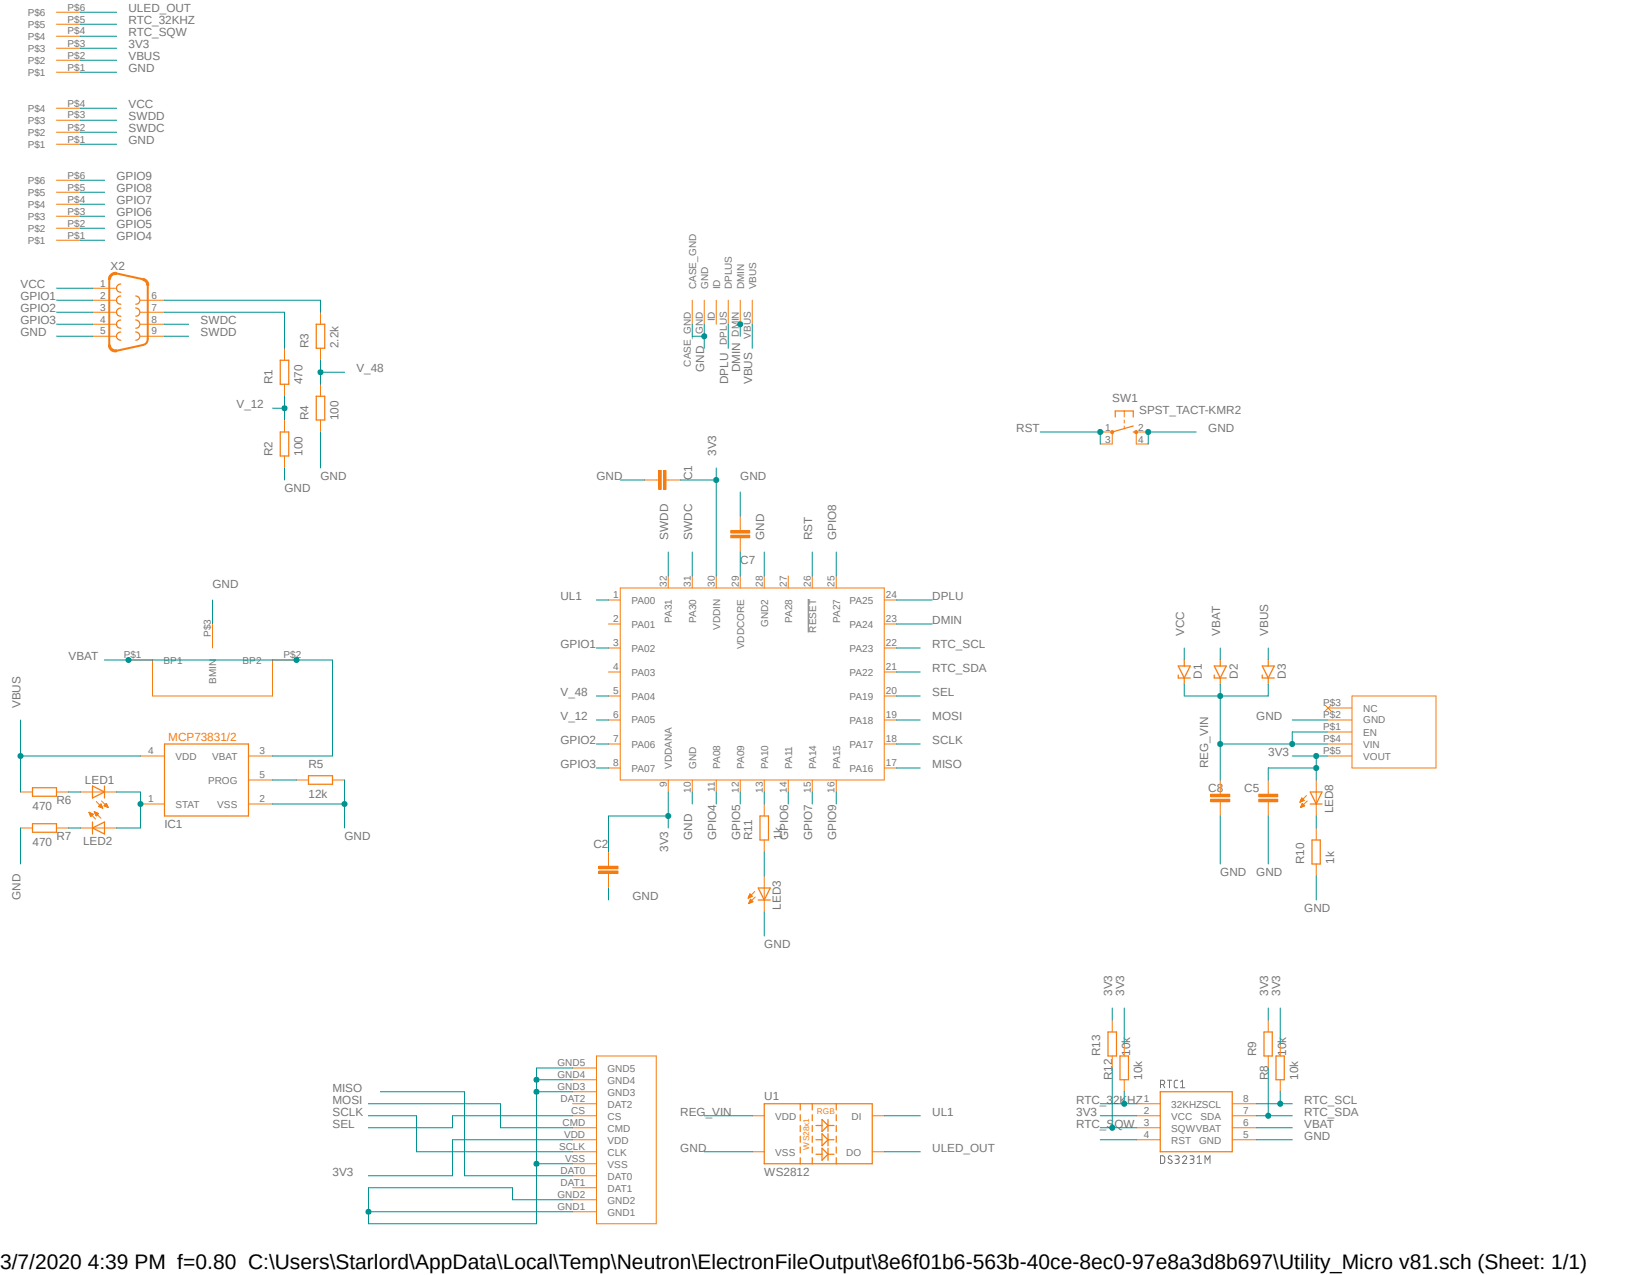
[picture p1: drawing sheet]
<svg xmlns="http://www.w3.org/2000/svg" width="279mm" height="216mm" viewBox="0 0 279 216" stroke-linecap="round" stroke-linejoin="round" font-family="sans-serif">
<path d="M0 0l243.3 207.3M243.3 0l-243.3 207.3" fill="none" stroke="#fff" stroke-width=".17"/>
<g fill="none" stroke="#757575" stroke-width=".17">
<path d="M136.9 101.4v5.7M196.5 195.7h.4l.3 .2a1.07 1.07 0 0 1-.1 1.1h-.6zM196.5 183.6h.6a.37 .37 0 0 0 .1-.4 .37 .37 0 0 0-.3-.3h-.4v1.3M196.9 183.6l.3 .6M197.7 182.9h.7M198 182.9v1.3M198.4 195.8l-.3-.1-.3 .3 .2 .3 .5 .3v.2l-.3 .2-.4-.2M199 195.7h.4l.3 .2-.1 .4h-.5M199.3 196.3a.36 .36 0 0 1 .4 .4 .36 .36 0 0 1-.4 .3h-.3M199.4 182.9l-.4 .1-.2 .2 .1 .9 .1 .1h.4M199.9 184.2h.7M199.9 183.2l.3-.3v1.3"/>
<path d="M200.2 196a.35 .35 0 0 1 .5-.3 .35 .35 0 0 1 .1 .6l-.6 .7h.8M201.5 195.7h.4l.3 .2-.1 .4h-.5M201.8 196.3a.36 .36 0 0 1 .4 .4 .36 .36 0 0 1-.4 .3h-.3M202.7 197h.8M202.7 196l.4-.3v1.3M204 197v-1.3l.5 .7 .4-.7v1.3"/>
</g>
<g fill="none" stroke="#f57c10" stroke-width=".17">
<path d="M188.3 73.2v2M190.4 69.6v1M190.4 71.1v.5M190.4 72.1v.5M192.4 73.2v2M105 99.6h44.7v32.5h-44.7zM113.2 97.5v2.1M117.2 97.5v2.1M121.3 97.5v2.1M125.3 97.5v2.1M129.4 97.5v2.1M133.5 97.5v2.1"/>
<path d="M137.5 97.5v2.1M141.6 97.5v2.1M103 101.6h2M103 105.7h2M103 109.7h2M103 113.8h2M103 117.9h2M149.7 101.6h2.1M149.7 105.7h2.1M149.7 109.7h2.1M149.7 113.8h2.1M149.7 117.9h2.1"/>
<path d="M103 121.9h2M103 126h2M103 130h2M113.2 132.1v2M117.2 132.1v2M121.3 132.1v2M125.3 132.1v2M129.4 132.1v2M133.5 132.1v2M137.5 132.1v2M141.6 132.1v2M149.7 121.9h2.1"/>
<path d="M149.7 126h2.1M149.7 130h2.1M127.4 188.9h2M127.4 195h2M147.7 188.9h2M147.7 195h2"/>
</g>
<g fill="none" stroke="#f57c10" stroke-width=".21">
<path d="M188.8 70.6v-1h3.1v1M191.9 73.2h.5M191.9 72.1l-3.6 1.1M129.4 186.9h18.3v10.2h-18.3zM135.5 186.9v1.1M135.5 188.8v1M135.5 190.6v1M135.5 192.4v1M135.5 194.2v1M135.5 196v1.1M137.5 186.9v1.1M137.5 188.8v1"/>
<path d="M137.5 190.6v1M137.5 192.4v1M137.5 194.2v1M137.5 196v1.1M138.2 193h1M138.2 195.5h1M138.2 190.6h1M139.2 189.6l1 1-1 1zM139.2 192l1 1-1 1zM139.2 194.4l1 1.1-1 1zM140.2 189.6v2M140.2 192v2"/>
<path d="M140.2 194.4v2.1M140.2 193h1M140.2 195.5h1M140.2 190.6h1M141.6 186.9v1.1M141.6 188.8v1M141.6 190.6v1M141.6 192.4v1M141.6 194.2v1M141.6 196v1.1"/>
</g>
<path d="M188.1 73h.4v.4h-.2h-.2z" fill-rule="evenodd" fill="#f57c10"/>
<path d="M188.1 73h.4v.4h-.4z" fill="none" stroke="#f57c10" stroke-width=".17"/>
<path d="M192.2 73h.4v.4h-.2h-.2z" fill-rule="evenodd" fill="#f57c10"/>
<g fill="none" stroke="#f57c10" stroke-width=".17">
<path d="M9.6 18.3h4M9.6 38.7h4M9.6 36.6h4M9.6 34.6h4M9.6 32.6h4M9.6 30.5h4M9.6 24.4h4M9.6 22.4h4M9.6 20.4h4M9.6 40.7h4M48.2 59v2M54.3 52.9v2"/>
<path d="M54.3 59v2M48.2 65.1v2M48.2 71.1v2.1M48.2 77.2v2M54.3 65.1v2M54.3 71.1v2.1M186.3 73.2h2M186.3 75.2h2M192.2 73h.4v.4h-.4zM192.4 73.2h2M192.4 75.2h2M123.7 90.6h3.3v.5h-3.3z"/>
<path d="M123.7 89.8h3.3v.5h-3.3zM125.3 87.4v2.4M125.3 91.1v2.4M21.8 111.8h4v6.1h20.3v-6.1h4.1M36 105.7v4M3.5 134.1h2M9.6 134.1h2M13.6 134.1h6.1M15.1 137.5l1.1 1.2M15.1 137.6h.1M15.1 137.5l.7 .4M15.1 137.5l.3 .8 .4-.4"/>
<path d="M15.1 137.7h.3M15.2 137.8h.4M15.2 137.8h.3M15.2 137.9h.6M15.2 138h.5M15.2 137.9h.5M15.3 138.1h.2M15.3 138h.3M15.3 138.2h.2M15.4 138.2h.1M16 137.5l1.1 1.1M16 137.5l.7 .3-.4 .4z"/>
<path d="M16 137.5h.2M16 137.5h.1M16 137.6h.3M16.1 137.8h.5M16.1 137.7h.4M16.2 137.9h.3M16.2 137.9h.4M16.2 138h.2M16.2 138h.3M16.3 138.1h.1M16.3 135.7l1.1 1.2M16.7 136.5h.6"/>
<path d="M16.8 136.6h.5M16.8 136.5h.4M16.8 136.4h.4M16.9 136.4h.3M16.9 136.7h.4M16.9 136.3h.2M17 136.2h.1M17.1 136.1h.1M17.1 136.7h.3M17.1 136.1l-.4 .5 .7 .3M17.1 136.1l.3 .8M17.2 135.6l1.1 1.1"/>
<path d="M17.2 136.8h.2M17.4 136.8h.1M17.6 136.4l.4-.3 .3 .6zM17.7 136.5h.5M17.7 136.4h.5M17.8 136.5h.4M17.8 136.3h.3M17.8 136.2h.3M17.9 136.1h.2M17.9 136.6h.3M17.9 136.1h.1M18.1 136.7h.2"/>
<path d="M18.2 136.7h.1M23.8 136.1h4.1M23.8 128h4.1M42.1 136.1h4M42.1 128h4M42.1 132.1h4M50.2 132.1h2M56.3 132.1h2M129.4 136.1v2.1M205 135.3h3.2v.5h-3.2zM205 134.5h3.2v.4h-3.2zM206.6 132.1v2.4"/>
<path d="M206.6 135.7v2.5M213.1 135.3h3.3v.5h-3.3zM213.1 134.5h3.3v.4h-3.3zM214.8 132.1v2.4M214.8 135.7v2.5M220.1 135.8h.1M220.2 135.7h.1M220.2 135.7h.3M220.2 135.6h.4M220.3 136.7h.1M220.3 136.7h.2M220.3 135.6h.5"/>
<path d="M220.3 135.5h.5M220.3 136.6h.3M220.3 136.5h.4M220.3 135.4h.4M220.3 136.5h.6M220.3 135.3h.3M220.4 136.4h.5M220.4 135.3h.2M220.4 135.2h.1M220.4 136.3h.4M220.4 136.2h.3M220.4 135.1l.5 .5-.8 .2z"/>
<path d="M220.5 136.1h.1M220.5 136.1l.4 .3-.7 .3zM221.2 134.7l-1.1 1.1M221.4 135.6l-1.2 1.1M222.9 132.1v6.1M3.5 140.2h2M9.6 140.2h2M13.6 140.2h6.1M126.7 152.1h.1M126.7 152h.2M126.7 151.9h.3M126.8 151.9h.4"/>
<path d="M126.8 151.8h.5M126.8 153h.1M126.8 151.8h.6M126.8 151.7h.5M126.8 152.9h.2M126.8 152.9h.3M126.9 151.6h.4M126.9 152.8h.4M126.9 151.6h.3M126.9 151.5h.2M126.9 152.7h.5M126.9 152.7h.6"/>
<path d="M127 151.5h.1M127 151.4h.1M127 152.6h.4M127 152.6h.3M127 151.4l-.3 .7M127 151.4l.4 .4M127 152.5h.3M127 152.4h.2M127.1 152.3l.4 .4-.7 .3zM127.1 152.3h.1M127.4 151.8l-.7 .3M127.8 151l-1.1 1.1"/>
<path d="M127.9 151.9l-1.1 1.1M129.4 142.2v2.1M129.4 148.3v6.1M222.9 140.2v2M222.9 146.3v2M214.8 172.7v2.1M214.8 178.8v2M216.8 176.8v2M192.4 186.9h4.1M192.4 193h4.1M192.4 188.9h4.1M192.4 191h4.1"/>
<path d="M208.7 186.9h4M208.7 193h4M208.7 188.9h4M208.7 191h4M216.8 182.8v2.1"/>
</g>
<g fill="none" stroke="#f57c10" stroke-width=".21">
<path d="M20.4 50.1a.7 .7 0 0 0-.7 .7 .7 .7 0 0 0 .7 .7M20.4 48.1a.7 .7 0 0 0-.7 .7 .7 .7 0 0 0 .7 .7M20.4 52.2a.7 .7 0 0 0-.7 .7 .7 .7 0 0 0 .7 .7M20.4 54.2a.7 .7 0 0 0-.7 .7 .7 .7 0 0 0 .7 .7M20.4 56.2a.7 .7 0 0 0-.7 .7 .7 .7 0 0 0 .7 .7M23 50.1a.7 .7 0 0 1 .7 .7 .7 .7 0 0 1-.7 .7M23 54.2a.7 .7 0 0 1 .7 .7 .7 .7 0 0 1-.7 .7M23 52.2a.7 .7 0 0 1 .7 .7 .7 .7 0 0 1-.7 .7M23 56.2a.7 .7 0 0 1 .7 .7 .7 .7 0 0 1-.7 .7M53.6 54.9h1.4v4.1h-1.4zM47.5 61h1.4v4.1h-1.4zM47.5 73.2h1.4v4h-1.4z"/>
<path d="M53.6 67.1h1.4v4h-1.4zM199.5 112.8h2l-1 2zM199.5 114.3v.5h2M200.5 111.8v1M200.5 114.8v1M205.6 114.3v.5h2M205.6 112.8h2l-1 2zM206.6 111.8v1M206.6 114.8v1M213.7 114.3v.5h2.1M213.7 112.8h2.1l-1 2zM214.8 111.8v1"/>
<path d="M214.8 114.8v1M5.5 133.4h4.1v1.4h-4.1zM5.5 139.5h4.1v1.4h-4.1zM15.7 133.1l2 1-2 1zM15.7 139.2v2M17.7 133.1v2M27.9 126h14.2v12.2h-14.2zM52.2 131.4h4.1v1.4h-4.1zM128.7 138.2h1.4v4h-1.4zM221.9 134.1h2l-1 2zM221.9 136.1h2M15.7 140.2l2-1v2z"/>
<path d="M128.4 150.4h2l-1 2zM128.4 152.4h2M222.2 142.2h1.4v4.1h-1.4zM214 174.8h1.4v4h-1.4zM216.1 178.8h1.4v4h-1.4zM196.5 184.9h12.2v10.1h-12.2z"/>
</g>
<path d="M123.7 90.8h3.3M123.7 90h3.3M205 135.6h3.2M205 134.7h3.2M213.1 135.6h3.3M213.1 134.7h3.3" fill="none" stroke="#f57c10" stroke-width=".42"/>
<path d="M18.5 46.7a1.09 1.09 0 0 1 1.3-.5l-.1 .3a.88 .88 0 0 0-1 .8h-.3z" fill-rule="evenodd" fill="#f57c10"/>
<path d="M18.5 46.7a1.09 1.09 0 0 1 1.3-.5l-.1 .3a.88 .88 0 0 0-1 .8h-.3z" fill="none" stroke="#f57c10" stroke-width=".17"/>
<path d="M19.8 46.3l4.4 1" fill="none" stroke="#f57c10" stroke-width=".34"/>
<path d="M24.3 47.2a1.1 1.1 0 0 1 .9 1.1h-.4a.8 .8 0 0 0-.6-.8z" fill-rule="evenodd" fill="#f57c10"/>
<path d="M24.3 47.2a1.1 1.1 0 0 1 .9 1.1h-.4a.8 .8 0 0 0-.6-.8z" fill="none" stroke="#f57c10" stroke-width=".17"/>
<path d="M18.5 47.3v11.1M25 48.3v9.1a.95 .95 0 0 1-.8 1l-4.4 1" fill="none" stroke="#f57c10" stroke-width=".34"/>
<path d="M18.4 58.4h.3a.84 .84 0 0 0 1 .8l.1 .4a1.13 1.13 0 0 1-1.4-1.2z" fill-rule="evenodd" fill="#f57c10"/>
<g fill="none" stroke="#f57c10" stroke-width=".17">
<path d="M9.6 12.2h4M9.6 10.2h4M9.6 8.2h4M9.6 6.1h4M9.6 4.1h4M9.6 2.1h4M15.7 48.8h4M15.7 50.8h4M15.7 52.9h4M15.7 54.9h4M15.7 56.9h4M18.4 58.4h.3a.84 .84 0 0 0 1 .8l.1 .4a1.13 1.13 0 0 1-1.4-1.2z"/>
<path d="M23.8 50.8h4.1M23.8 52.9h4.1M23.8 54.9h4.1M23.8 56.9h4.1M117.2 50.8v4.1M119.3 50.8v4.1M121.3 50.8v4.1M123.3 50.8v4.1M125.3 50.8v4.1M127.4 50.8v4.1M111.5 79.7h.5v3.2h-.5zM112.4 79.7h.4v3.2h-.4z"/>
<path d="M109.1 81.3h2.4M112.8 81.3h2.4M224.4 119.4l1 1M224.9 119.9h4M225.4 119.4l-1 1M228.9 117.9h14.3v12.1h-14.3zM224.9 121.9h4M224.9 124h4M224.9 126h4M224.9 128h4M101.4 146.7h3.2v.4h-3.2zM101.4 147.5h3.2v.4h-3.2z"/>
<path d="M103 144.3v2.4M103 147.9v2.5M101 178.8h10.1v28.4h-10.1zM188.3 172.7v2.1M188.3 178.8v2M190.4 176.8v2M96.9 199.1h4.1M96.9 197.1h4.1M96.9 195h4.1M96.9 193h4.1M96.9 191h4.1M96.9 188.9h4.1"/>
<path d="M96.9 186.9h4.1M96.9 184.9h4.1M96.9 182.8h4.1M96.9 180.8h4.1M190.4 182.8v2.1M96.9 205.2h4.1M96.9 203.2h4.1M96.9 201.1h4.1"/>
</g>
<path d="M187.6 174.8h1.5v4h-1.5zM189.7 178.8h1.4v4h-1.4z" fill="none" stroke="#f57c10" stroke-width=".21"/>
<path d="M111.8 79.7v3.2M112.6 79.7v3.2M101.4 146.9h3.2M101.4 147.7h3.2" fill="none" stroke="#f57c10" stroke-width=".42"/>
<path d="M127.4 54.9v4.1M214.8 109.7v2.1M3.5 128h20.3M3.5 121.9v12.2" fill="none" stroke="#009292" stroke-width=".17"/>
<circle cx="3.5" cy="128" r=".43" fill="#009292"/>
<g fill="none" stroke="#009292" stroke-width=".17">
<path d="M13.6 10.2h6.1M125.3 54.9v2"/>
<circle cx="3.5" cy="128" r=".43"/>
</g>
<circle cx="125.3" cy="54.9" r=".43" fill="#009292"/>
<g fill="none" stroke="#009292" stroke-width=".17">
<path d="M13.6 22.4h6.1M13.6 20.4h6.1M9.6 54.9h6.1M9.6 50.8h6.1M9.6 52.9h6.1M27.9 54.9h4M27.9 56.9h4M123.3 54.9v4.1M113.2 93.5v4M117.2 93.5v4M101 109.7h2M151.8 105.7h6.1"/>
<path d="M151.8 101.6h6.1M101 126h2M101 130h2M224.9 124h-6.1v2h6.1"/>
<circle cx="125.3" cy="54.9" r=".43"/>
</g>
<circle cx="218.8" cy="126" r=".43" fill="#009292"/>
<g fill="none" stroke="#009292" stroke-width=".17">
<path d="M206.6 115.8v10.2h12.2M214.8 115.8v2.1h-8.2"/>
<circle cx="218.8" cy="126" r=".43"/>
</g>
<circle cx="206.6" cy="117.9" r=".43" fill="#009292"/>
<g fill="none" stroke="#009292" stroke-width=".17">
<path d="M200.5 115.8v2.1h6.1M206.6 126v6.1"/>
<circle cx="206.6" cy="117.9" r=".43"/>
</g>
<circle cx="206.6" cy="126" r=".43" fill="#009292"/>
<g fill="none" stroke="#009292" stroke-width=".17">
<path d="M113.2 134.1v6.1M113.2 138.2h-10.2v6.1M214.8 170.7v2M216.8 170.7v6.1M96.9 193h-20.3v6.1h-14.2M119.3 188.9h8.1M186.3 188.9h6.1"/>
<circle cx="206.6" cy="126" r=".43"/>
</g>
<circle cx="113.2" cy="138.2" r=".43" fill="#009292"/>
<g fill="none" stroke="#009292" stroke-width=".17">
<path d="M121.3 79.2v18.3M115.2 81.3h6.1"/>
<circle cx="113.2" cy="138.2" r=".43"/>
</g>
<circle cx="121.3" cy="81.3" r=".43" fill="#009292"/>
<g fill="none" stroke="#009292" stroke-width=".17">
<path d="M13.6 8.2h6.1M218.8 128h6.1M222.9 128v2M188.3 170.7v2M190.4 170.7v6.1"/>
<circle cx="121.3" cy="81.3" r=".43"/>
</g>
<circle cx="222.9" cy="128" r=".43" fill="#009292"/>
<g fill="none" stroke="#009292" stroke-width=".17">
<path d="M214.8 132.1v-2.1h8.1v2.1"/>
<circle cx="222.9" cy="128" r=".43"/>
</g>
<circle cx="222.9" cy="130" r=".43" fill="#009292"/>
<g fill="none" stroke="#009292" stroke-width=".17">
<path d="M202.6 73.2h-8.2v2M151.8 117.9h4M151.8 130h4M151.8 121.9h4M151.8 126h4M206.6 138.2v8.1M218.8 121.9h6.1M62.4 186.9h22.4v4.1h12.1M62.4 188.9h8.1v6.1h26.4M64.4 184.9h14.3v14.2h18.2M96.9 188.9h-20.3v2.1h-14.2"/>
<circle cx="222.9" cy="130" r=".43"/>
</g>
<circle cx="194.4" cy="73.2" r=".43" fill="#009292"/>
<g fill="none" stroke="#009292" stroke-width=".17">
<path d="M117.2 54.9v2h2.1M119.3 54.9v4.1"/>
<circle cx="194.4" cy="73.2" r=".43"/>
</g>
<circle cx="119.2" cy="56.9" r=".43" fill="#009292"/>
<g fill="none" stroke="#009292" stroke-width=".17">
<path d="M48.2 79.2v2.1M54.3 73.2v6M36 101.6v4.1M46.1 136.1h12.2M58.3 132.1v8.1"/>
<circle cx="119.2" cy="56.9" r=".43"/>
</g>
<circle cx="58.3" cy="136.1" r=".43" fill="#009292"/>
<g fill="none" stroke="#009292" stroke-width=".17">
<path d="M13.6 12.2h6.1M13.6 18.3h6.1M13.6 24.4h6.1M9.6 56.9h6.1M9.6 48.8h6.1M105 81.3h4.1M125.3 83.3v4.1M129.4 93.5v4M17.7 111.8h38.6v16.2h-10.2M200.5 109.7v2.1M206.6 109.7v2.1M117.2 134.1v2"/>
<path d="M214.8 138.2v8.1M3.5 140.2v6.1M103 150.4v2M129.4 154.4v4.1M222.9 148.3v4.1M119.3 195h8.1M212.7 193h6.1"/>
<circle cx="58.3" cy="136.1" r=".43"/>
</g>
<circle cx="21.8" cy="111.8" r=".43" fill="#009292"/>
<circle cx="21.8" cy="111.8" r=".43" fill="none" stroke="#009292" stroke-width=".17"/>
<circle cx="50.2" cy="111.8" r=".43" fill="#009292"/>
<g fill="none" stroke="#009292" stroke-width=".17">
<path d="M176.1 73.2h10.2v2M212.7 191h6.1"/>
<circle cx="50.2" cy="111.8" r=".43"/>
</g>
<circle cx="186.3" cy="73.2" r=".43" fill="#009292"/>
<g fill="none" stroke="#009292" stroke-width=".17">
<path d="M54.3 61v4.1M54.3 63h4M137.5 93.5v4"/>
<circle cx="186.3" cy="73.2" r=".43"/>
</g>
<circle cx="54.3" cy="63" r=".43" fill="#009292"/>
<g fill="none" stroke="#009292" stroke-width=".17">
<path d="M46.1 69.1h2.1M48.2 67.1v4M101 117.9h2"/>
<circle cx="54.3" cy="63" r=".43"/>
</g>
<circle cx="48.2" cy="69.1" r=".43" fill="#009292"/>
<g fill="none" stroke="#009292" stroke-width=".17">
<path d="M11.6 134.1h2M19.7 134.1h4.1v6.1M46.1 132.1h4.1M101 121.9h2M11.6 140.2h2"/>
<circle cx="48.2" cy="69.1" r=".43"/>
</g>
<circle cx="23.8" cy="136.1" r=".43" fill="#009292"/>
<g fill="none" stroke="#009292" stroke-width=".17">
<path d="M13.6 2.1h6.1M101 101.6h2M19.7 140.2h4.1M149.7 188.9h6.1M149.7 195h6.1M212.7 186.9h6.1M216.8 184.9v2"/>
<circle cx="23.8" cy="136.1" r=".43"/>
</g>
<circle cx="216.8" cy="186.9" r=".43" fill="#009292"/>
<g fill="none" stroke="#009292" stroke-width=".17">
<path d="M151.8 109.7h4M212.7 188.9h6.1M214.8 180.8v8.1"/>
<circle cx="216.8" cy="186.9" r=".43"/>
</g>
<circle cx="214.8" cy="188.9" r=".43" fill="#009292"/>
<g fill="none" stroke="#009292" stroke-width=".17">
<path d="M151.8 113.8h4M186.3 186.9h6.1M190.4 184.9v2"/>
<circle cx="214.8" cy="188.9" r=".43"/>
</g>
<circle cx="190.4" cy="186.9" r=".43" fill="#009292"/>
<g fill="none" stroke="#009292" stroke-width=".17">
<path d="M13.6 4.1h6.1M186.3 191h6.1M188.3 180.8v10.2"/>
<circle cx="190.4" cy="186.9" r=".43"/>
</g>
<circle cx="188.3" cy="191" r=".43" fill="#009292"/>
<g fill="none" stroke="#009292" stroke-width=".17">
<path d="M13.6 6.1h6.1M13.6 30.5h4.1M13.6 32.6h4.1M13.6 34.6h4.1M13.6 36.6h4.1M13.6 38.7h4.1M13.6 40.7h4.1M27.9 50.8h26.4v2.1M27.9 52.9h20.3v6.1M125.3 93.5v4M141.6 93.5v4M121.3 134.1v2"/>
<path d="M125.3 134.1v2M129.4 134.1v2M133.5 134.1v2M137.5 134.1v2M141.6 134.1v2M222.9 138.2v2M129.4 144.3v4M186.3 193h6.1M62.4 201.1v6.1"/>
<circle cx="188.3" cy="191" r=".43"/>
</g>
<circle cx="62.4" cy="205.2" r=".43" fill="#009292"/>
<g fill="none" stroke="#009292" stroke-width=".17">
<path d="M90.8 184.9h6.1M96.9 182.8h-6.1v24.4h-28.4M62.4 201.1h24.4v2.1h10.1M62.4 205.2h34.5"/>
<circle cx="62.4" cy="205.2" r=".43"/>
</g>
<circle cx="90.8" cy="184.9" r=".43" fill="#009292"/>
<g fill="none" stroke="#009292" stroke-width=".17">
<path d="M96.9 180.8h-6.1v2"/>
<circle cx="90.8" cy="184.9" r=".43"/>
</g>
<circle cx="90.8" cy="182.8" r=".43" fill="#009292"/>
<g fill="none" stroke="#009292" stroke-width=".17">
<path d="M90.8 197.1h6.1"/>
<circle cx="90.8" cy="182.8" r=".43"/>
</g>
<circle cx="90.8" cy="197.1" r=".43" fill="#009292"/>
<circle cx="90.8" cy="197.1" r=".43" fill="none" stroke="#009292" stroke-width=".17"/>
<text font-size="3.6" x="0" y="214.9">3/7/2020 4:39 PM f=0.80 C:\Users\Starlord\AppData\Local\Temp\Neutron\ElectronFileOutput\8e6f01b6-563b-40ce-8ec0-97e8a3d8b697\Utility_Micro v81.sch (Sheet: 1/1)</text>
<g font-size="2" fill="#757575">
<text x="21.8" y="2.1">ULED_OUT</text>
<text x="21.8" y="4.1">RTC_32KHZ</text>
<text x="21.8" y="10.2">VBUS</text>
<text x="21.8" y="8.2">3V3</text>
<text x="21.8" y="6.1">RTC_SQW</text>
<text x="21.8" y="12.2">GND</text>
<text x="21.8" y="22.4">SWDC</text>
<text x="21.8" y="20.4">SWDD</text>
<text x="21.8" y="18.3">VCC</text>
<text x="21.8" y="24.4">GND</text>
<text x="19.7" y="30.5">GPIO9</text>
<text x="19.7" y="32.6">GPIO8</text>
<text x="19.7" y="34.6">GPIO7</text>
<text x="19.7" y="36.6">GPIO6</text>
<text x="19.7" y="38.7">GPIO5</text>
<text x="19.7" y="40.7">GPIO4</text>
<text x="18.7" y="45.8">X2</text>
<text x="3.5" y="50.8">GPIO1</text>
<text x="3.5" y="52.9">GPIO2</text>
<text x="3.5" y="48.8">VCC</text>
<text x="3.5" y="54.9">GPIO3</text>
<text x="3.5" y="56.9">GND</text>
<text x="34" y="54.9">SWDC</text>
<text x="34" y="56.9">SWDD</text>
<text x="52.2" y="59" transform="rotate(-90 52.2 59)">R3</text>
<text x="57.3" y="59" transform="rotate(-90 57.3 59)">2.2k</text>
<text x="46.1" y="65.1" transform="rotate(-90 46.1 65.1)">R1</text>
<text x="51.2" y="65.1" transform="rotate(-90 51.2 65.1)">470</text>
<text x="60.4" y="63">V_48</text>
<text x="119.3" y="63" transform="rotate(-90 119.3 63)">GND</text>
<text x="123.3" y="65.1" transform="rotate(-90 123.3 65.1)">DPLU</text>
<text x="125.3" y="63" transform="rotate(-90 125.3 63)">DMIN</text>
<text x="127.4" y="65.1" transform="rotate(-90 127.4 65.1)">VBUS</text>
<text x="40" y="69.1">V_12</text>
<text x="52.2" y="71.2" transform="rotate(-90 52.2 71.2)">R4</text>
<text x="57.3" y="71.2" transform="rotate(-90 57.3 71.2)">100</text>
<text x="188.3" y="68.1">SW1</text>
<text x="192.9" y="70.1">SPST_TACT-KMR2</text>
<text x="46.1" y="77.2" transform="rotate(-90 46.1 77.2)">R2</text>
<text x="51.2" y="77.2" transform="rotate(-90 51.2 77.2)">100</text>
<text x="121.3" y="77.2" transform="rotate(-90 121.3 77.2)">3V3</text>
<text x="172.1" y="73.2">RST</text>
<text x="204.6" y="73.2">GND</text>
<text x="48.2" y="83.3">GND</text>
<text x="54.3" y="81.3">GND</text>
<text x="101" y="81.3">GND</text>
<text x="117.2" y="81.3" transform="rotate(-90 117.2 81.3)">C1</text>
<text x="125.3" y="81.3">GND</text>
<text x="113.2" y="91.4" transform="rotate(-90 113.2 91.4)">SWDD</text>
<text x="117.2" y="91.4" transform="rotate(-90 117.2 91.4)">SWDC</text>
<text x="125.3" y="95.5">C7</text>
<text x="129.4" y="91.4" transform="rotate(-90 129.4 91.4)">GND</text>
<text x="137.5" y="91.4" transform="rotate(-90 137.5 91.4)">RST</text>
<text x="141.6" y="91.4" transform="rotate(-90 141.6 91.4)">GPIO8</text>
<text x="36" y="99.6">GND</text>
<text x="94.9" y="101.6">UL1</text>
<text x="157.9" y="101.6">DPLU</text>
<text x="157.9" y="105.7">DMIN</text>
<text x="200.5" y="107.7" transform="rotate(-90 200.5 107.7)">VCC</text>
<text x="206.6" y="107.7" transform="rotate(-90 206.6 107.7)">VBAT</text>
<text x="214.8" y="107.7" transform="rotate(-90 214.8 107.7)">VBUS</text>
<text x="11.6" y="111.8">VBAT</text>
<text x="94.9" y="109.7">GPIO1</text>
<text x="157.9" y="109.7">RTC_SCL</text>
<text x="157.9" y="113.8">RTC_SDA</text>
<text x="3.5" y="119.9" transform="rotate(-90 3.5 119.9)">VBUS</text>
<text x="94.9" y="117.9">V_48</text>
<text x="157.9" y="117.9">SEL</text>
<text x="203.5" y="114.9" transform="rotate(-90 203.5 114.9)">D1</text>
<text x="209.6" y="114.9" transform="rotate(-90 209.6 114.9)">D2</text>
<text x="217.7" y="114.9" transform="rotate(-90 217.7 114.9)">D3</text>
<text x="94.9" y="126">GPIO2</text>
<text x="94.9" y="121.9">V_12</text>
<text x="157.9" y="121.9">MOSI</text>
<text x="157.9" y="126">SCLK</text>
<text x="212.7" y="121.9">GND</text>
<text x="52.2" y="130">R5</text>
<text x="94.9" y="130">GPIO3</text>
<text x="157.9" y="130">MISO</text>
<text x="204.6" y="130" transform="rotate(-90 204.6 130)">REG_VIN</text>
<text x="214.8" y="128">3V3</text>
<text x="5.5" y="137.2">470</text>
<text x="9.6" y="136.1">R6</text>
<text x="14.4" y="132.7">LED1</text>
<text x="52.2" y="135.1">12k</text>
<text x="204.6" y="134.1">C8</text>
<text x="210.7" y="134.1">C5</text>
<text x="225.7" y="137.8" transform="rotate(-90 225.7 137.8)">LED8</text>
<text x="5.5" y="143.3">470</text>
<text x="9.6" y="142.2">R7</text>
<text x="14.1" y="143">LED2</text>
<text x="27.9" y="140.2">IC1</text>
<text x="58.3" y="142.2">GND</text>
<text x="100.5" y="143.7">C2</text>
<text x="117.2" y="142.2" transform="rotate(-90 117.2 142.2)">GND</text>
<text x="121.3" y="142.2" transform="rotate(-90 121.3 142.2)">GPIO4</text>
<text x="125.3" y="142.2" transform="rotate(-90 125.3 142.2)">GPIO5</text>
<text x="127.4" y="142.2" transform="rotate(-90 127.4 142.2)">R11</text>
<text x="132.5" y="142.2" transform="rotate(-90 132.5 142.2)">1k</text>
<text x="133.5" y="142.2" transform="rotate(-90 133.5 142.2)">GPIO6</text>
<text x="137.5" y="142.2" transform="rotate(-90 137.5 142.2)">GPIO7</text>
<text x="141.6" y="142.2" transform="rotate(-90 141.6 142.2)">GPIO9</text>
<text x="113.2" y="144.3" transform="rotate(-90 113.2 144.3)">3V3</text>
<text x="206.6" y="148.3">GND</text>
<text x="212.7" y="148.3">GND</text>
<text x="220.9" y="146.3" transform="rotate(-90 220.9 146.3)">R10</text>
<text x="225.9" y="146.3" transform="rotate(-90 225.9 146.3)">1k</text>
<text x="3.5" y="152.4" transform="rotate(-90 3.5 152.4)">GND</text>
<text x="107.1" y="152.4">GND</text>
<text x="132.2" y="154" transform="rotate(-90 132.2 154)">LED3</text>
<text x="220.9" y="154.4">GND</text>
<text x="129.4" y="160.5">GND</text>
<text x="188.3" y="168.7" transform="rotate(-90 188.3 168.7)">3V3</text>
<text x="190.4" y="168.7" transform="rotate(-90 190.4 168.7)">3V3</text>
<text x="214.8" y="168.7" transform="rotate(-90 214.8 168.7)">3V3</text>
<text x="216.8" y="168.7" transform="rotate(-90 216.8 168.7)">3V3</text>
<text x="186.3" y="178.8" transform="rotate(-90 186.3 178.8)">R13</text>
<text x="191.4" y="178.8" transform="rotate(-90 191.4 178.8)">10k</text>
<text x="212.7" y="178.8" transform="rotate(-90 212.7 178.8)">R9</text>
<text x="217.8" y="178.8" transform="rotate(-90 217.8 178.8)">10k</text>
<text x="56.3" y="184.9">MISO</text>
<text x="188.3" y="182.9" transform="rotate(-90 188.3 182.9)">R12</text>
<text x="193.4" y="182.9" transform="rotate(-90 193.4 182.9)">10k</text>
<text x="214.8" y="182.9" transform="rotate(-90 214.8 182.9)">R8</text>
<text x="219.8" y="182.9" transform="rotate(-90 219.8 182.9)">10k</text>
<text x="56.3" y="186.9">MOSI</text>
<text x="56.3" y="188.9">SCLK</text>
<text x="56.3" y="191">SEL</text>
<text x="115.2" y="188.9">REG_VIN</text>
<text x="129.4" y="186.3">U1</text>
<text x="157.9" y="188.9">UL1</text>
<text x="182.2" y="188.9">3V3</text>
<text x="182.2" y="186.9">RTC_32KHZ</text>
<text x="182.2" y="191">RTC_SQW</text>
<text x="220.9" y="191">VBAT</text>
<text x="220.9" y="186.9">RTC_SCL</text>
<text x="220.9" y="188.9">RTC_SDA</text>
<text x="115.2" y="195">GND</text>
<text x="157.9" y="195">ULED_OUT</text>
<text x="220.9" y="193">GND</text>
<text x="56.3" y="199.1">3V3</text>
<text x="129.4" y="199.1">WS2812</text>
</g>
<text font-size="2" fill="#f57c10" x="28.5" y="125.4">MCP73831/2</text>
<g font-size="1.7" fill="#757575">
<text x="4.7" y="4.7">P$5</text>
<text x="4.7" y="2.7">P$6</text>
<text x="11.4" y="5.8">P$4</text>
<text x="11.4" y="3.8">P$5</text>
<text x="11.4" y="1.8">P$6</text>
<text x="4.7" y="10.8">P$2</text>
<text x="4.7" y="8.8">P$3</text>
<text x="4.7" y="6.8">P$4</text>
<text x="11.4" y="11.9">P$1</text>
<text x="11.4" y="9.9">P$2</text>
<text x="11.4" y="7.9">P$3</text>
<text x="4.7" y="12.9">P$1</text>
<text x="4.7" y="23">P$2</text>
<text x="4.7" y="21">P$3</text>
<text x="4.7" y="19">P$4</text>
<text x="11.4" y="22.1">P$2</text>
<text x="11.4" y="20.1">P$3</text>
<text x="11.4" y="18">P$4</text>
<text x="4.7" y="25.1">P$1</text>
<text x="11.4" y="24.1">P$1</text>
<text x="4.7" y="35.2">P$4</text>
<text x="4.7" y="33.1">P$5</text>
<text x="4.7" y="31.1">P$6</text>
<text x="11.4" y="34.3">P$4</text>
<text x="11.4" y="32.3">P$5</text>
<text x="11.4" y="30.2">P$6</text>
<text x="4.7" y="41.3">P$1</text>
<text x="4.7" y="39.2">P$2</text>
<text x="4.7" y="37.2">P$3</text>
<text x="11.4" y="40.4">P$1</text>
<text x="11.4" y="38.4">P$2</text>
<text x="11.4" y="36.3">P$3</text>
<text x="16.9" y="48.5">1</text>
<text x="16.9" y="50.5">2</text>
<text x="16.9" y="52.6">3</text>
<text x="25.7" y="50.5">6</text>
<text x="25.7" y="52.6">7</text>
<text x="117.9" y="49" transform="rotate(-90 117.9 49)">CASE_GND</text>
<text x="119.9" y="49" transform="rotate(-90 119.9 49)">GND</text>
<text x="121.9" y="49" transform="rotate(-90 121.9 49)">ID</text>
<text x="124" y="49" transform="rotate(-90 124 49)">DPLUS</text>
<text x="126" y="49" transform="rotate(-90 126 49)">DMIN</text>
<text x="128" y="49" transform="rotate(-90 128 49)">VBUS</text>
<text x="16.9" y="54.6">4</text>
<text x="16.9" y="56.6">5</text>
<text x="25.7" y="54.6">8</text>
<text x="25.7" y="56.6">9</text>
<text x="119" y="56.5" transform="rotate(-90 119 56.5)">GND</text>
<text x="121" y="54.4" transform="rotate(-90 121 54.4)">ID</text>
<text x="123.1" y="58.4" transform="rotate(-90 123.1 58.4)">DPLUS</text>
<text x="125.1" y="57" transform="rotate(-90 125.1 57)">DMIN</text>
<text x="127.1" y="57.4" transform="rotate(-90 127.1 57.4)">VBUS</text>
<text x="117" y="62.1" transform="rotate(-90 117 62.1)">CASE_GND</text>
<text x="187.1" y="72.9">1</text>
<text x="187.1" y="74.9">3</text>
<text x="192.7" y="72.9">2</text>
<text x="192.7" y="74.9">4</text>
<text x="103.8" y="101.3">1</text>
<text x="112.9" y="99.3" transform="rotate(-90 112.9 99.3)">32</text>
<text x="117" y="99.3" transform="rotate(-90 117 99.3)">31</text>
<text x="121" y="99.3" transform="rotate(-90 121 99.3)">30</text>
<text x="125.1" y="99.3" transform="rotate(-90 125.1 99.3)">29</text>
<text x="129.2" y="99.3" transform="rotate(-90 129.2 99.3)">28</text>
<text x="133.2" y="99.3" transform="rotate(-90 133.2 99.3)">27</text>
<text x="137.3" y="99.3" transform="rotate(-90 137.3 99.3)">26</text>
<text x="141.3" y="99.3" transform="rotate(-90 141.3 99.3)">25</text>
<text x="150" y="101.3">24</text>
<text x="35.7" y="107.9" transform="rotate(-90 35.7 107.9)">P$3</text>
<text x="103.8" y="105.4">2</text>
<text x="106.9" y="102.2">PA00</text>
<text x="106.9" y="106.3">PA01</text>
<text x="113.8" y="105.5" transform="rotate(-90 113.8 105.5)">PA31</text>
<text x="117.9" y="105.5" transform="rotate(-90 117.9 105.5)">PA30</text>
<text x="121.9" y="106.7" transform="rotate(-90 121.9 106.7)">VDDIN</text>
<text x="130" y="106.1" transform="rotate(-90 130 106.1)">GND2</text>
<text x="134.1" y="105.5" transform="rotate(-90 134.1 105.5)">PA28</text>
<text x="138.2" y="107.1" transform="rotate(-90 138.2 107.1)">RESET</text>
<text x="142.2" y="105.5" transform="rotate(-90 142.2 105.5)">PA27</text>
<text x="143.8" y="106.3">PA24</text>
<text x="143.8" y="102.2">PA25</text>
<text x="150" y="105.4">23</text>
<text x="21" y="111.5">P$1</text>
<text x="27.7" y="112.4">BP1</text>
<text x="41.1" y="112.4">BP2</text>
<text x="48" y="111.5">P$2</text>
<text x="103.8" y="109.4">3</text>
<text x="103.8" y="113.5">4</text>
<text x="106.9" y="110.4">PA02</text>
<text x="126" y="109.9" transform="rotate(-90 126 109.9)">VDDCORE</text>
<text x="143.8" y="110.4">PA23</text>
<text x="150" y="113.5">21</text>
<text x="150" y="109.4">22</text>
<text x="36.6" y="115.8" transform="rotate(-90 36.6 115.8)">BMIN</text>
<text x="103.8" y="117.6">5</text>
<text x="106.9" y="114.4">PA03</text>
<text x="106.9" y="118.4">PA04</text>
<text x="143.8" y="118.5">PA19</text>
<text x="143.8" y="114.4">PA22</text>
<text x="150" y="117.6">20</text>
<text x="224.1" y="119.6">P$3</text>
<text x="103.8" y="121.6">6</text>
<text x="103.8" y="125.7">7</text>
<text x="106.9" y="122.5">PA05</text>
<text x="143.8" y="122.6">PA18</text>
<text x="150" y="125.7">18</text>
<text x="150" y="121.6">19</text>
<text x="224.1" y="121.6">P$2</text>
<text x="224.1" y="123.7">P$1</text>
<text x="224.1" y="125.7">P$4</text>
<text x="230.8" y="120.5">NC</text>
<text x="230.8" y="122.5">GND</text>
<text x="230.8" y="124.5">EN</text>
<text x="25.1" y="127.7">4</text>
<text x="29.7" y="128.6">VDD</text>
<text x="35.9" y="128.7">VBAT</text>
<text x="43.9" y="127.7">3</text>
<text x="43.9" y="131.8">5</text>
<text x="103.8" y="129.8">8</text>
<text x="106.9" y="126.6">PA06</text>
<text x="106.9" y="130.6">PA07</text>
<text x="113.8" y="130.2" transform="rotate(-90 113.8 130.2)">VDDANA</text>
<text x="117.9" y="130.2" transform="rotate(-90 117.9 130.2)">GND</text>
<text x="121.9" y="130.2" transform="rotate(-90 121.9 130.2)">PA08</text>
<text x="126" y="130.2" transform="rotate(-90 126 130.2)">PA09</text>
<text x="130" y="130.2" transform="rotate(-90 130 130.2)">PA10</text>
<text x="134.1" y="130.2" transform="rotate(-90 134.1 130.2)">PA11</text>
<text x="138.2" y="130.2" transform="rotate(-90 138.2 130.2)">PA14</text>
<text x="142.2" y="130.2" transform="rotate(-90 142.2 130.2)">PA15</text>
<text x="143.8" y="130.7">PA16</text>
<text x="143.8" y="126.6">PA17</text>
<text x="150" y="129.8">17</text>
<text x="224.1" y="127.7">P$5</text>
<text x="230.8" y="126.6">VIN</text>
<text x="230.8" y="128.6">VOUT</text>
<text x="25.1" y="135.8">1</text>
<text x="29.7" y="136.7">STAT</text>
<text x="35.2" y="132.7">PROG</text>
<text x="36.8" y="136.8">VSS</text>
<text x="43.9" y="135.8">2</text>
<text x="112.9" y="133.3" transform="rotate(-90 112.9 133.3)">9</text>
<text x="117" y="134.2" transform="rotate(-90 117 134.2)">10</text>
<text x="121" y="134.1" transform="rotate(-90 121 134.1)">11</text>
<text x="125.1" y="134.2" transform="rotate(-90 125.1 134.2)">12</text>
<text x="129.2" y="134.2" transform="rotate(-90 129.2 134.2)">13</text>
<text x="133.2" y="134.2" transform="rotate(-90 133.2 134.2)">14</text>
<text x="137.3" y="134.2" transform="rotate(-90 137.3 134.2)">15</text>
<text x="141.3" y="134.2" transform="rotate(-90 141.3 134.2)">16</text>
<text x="94.4" y="184.6">GND3</text>
<text x="94.4" y="182.6">GND4</text>
<text x="94.4" y="180.6">GND5</text>
<text x="102.9" y="185.5">GND3</text>
<text x="102.9" y="183.5">GND4</text>
<text x="102.9" y="181.4">GND5</text>
<text x="94.9" y="186.6">DAT2</text>
<text x="95.2" y="190.7">CMD</text>
<text x="96.7" y="188.7">CS</text>
<text x="102.9" y="191.6">CMD</text>
<text x="102.9" y="189.6">CS</text>
<text x="102.9" y="187.5">DAT2</text>
<text x="131.3" y="189.6">VDD</text>
<text x="144.2" y="189.6">DI</text>
<text x="193.7" y="186.6">1</text>
<text x="193.7" y="190.7">3</text>
<text x="193.7" y="188.7">2</text>
<text x="198.3" y="187.5">32KHZSCL</text>
<text x="198.3" y="191.6">SQWVBAT</text>
<text x="198.3" y="189.6">VCC</text>
<text x="203.3" y="189.6">SDA</text>
<text x="210.5" y="186.6">8</text>
<text x="210.5" y="188.7">7</text>
<text x="210.5" y="190.7">6</text>
<text x="94.7" y="194.8">SCLK</text>
<text x="95.5" y="192.7">VDD</text>
<text x="95.7" y="196.8">VSS</text>
<text x="102.9" y="197.7">VSS</text>
<text x="102.9" y="195.7">CLK</text>
<text x="102.9" y="193.6">VDD</text>
<text x="131.3" y="195.7">VSS</text>
<text x="143.3" y="195.7">DO</text>
<text x="193.7" y="192.7">4</text>
<text x="198.3" y="193.6">RST</text>
<text x="203" y="193.6">GND</text>
<text x="210.5" y="192.7">5</text>
<text x="94.4" y="202.9">GND2</text>
<text x="94.9" y="200.9">DAT1</text>
<text x="94.9" y="198.8">DAT0</text>
<text x="102.9" y="203.8">GND2</text>
<text x="102.9" y="201.8">DAT1</text>
<text x="102.9" y="199.7">DAT0</text>
<text x="94.4" y="204.9">GND1</text>
<text x="102.9" y="205.8">GND1</text>
</g>
<g font-size="1.4" fill="#f57c10">
<text x="138.3" y="188.6">RGB</text>
<text x="137" y="194.7" transform="rotate(-90 137 194.7)">WS28x1</text>
</g>
</svg>
